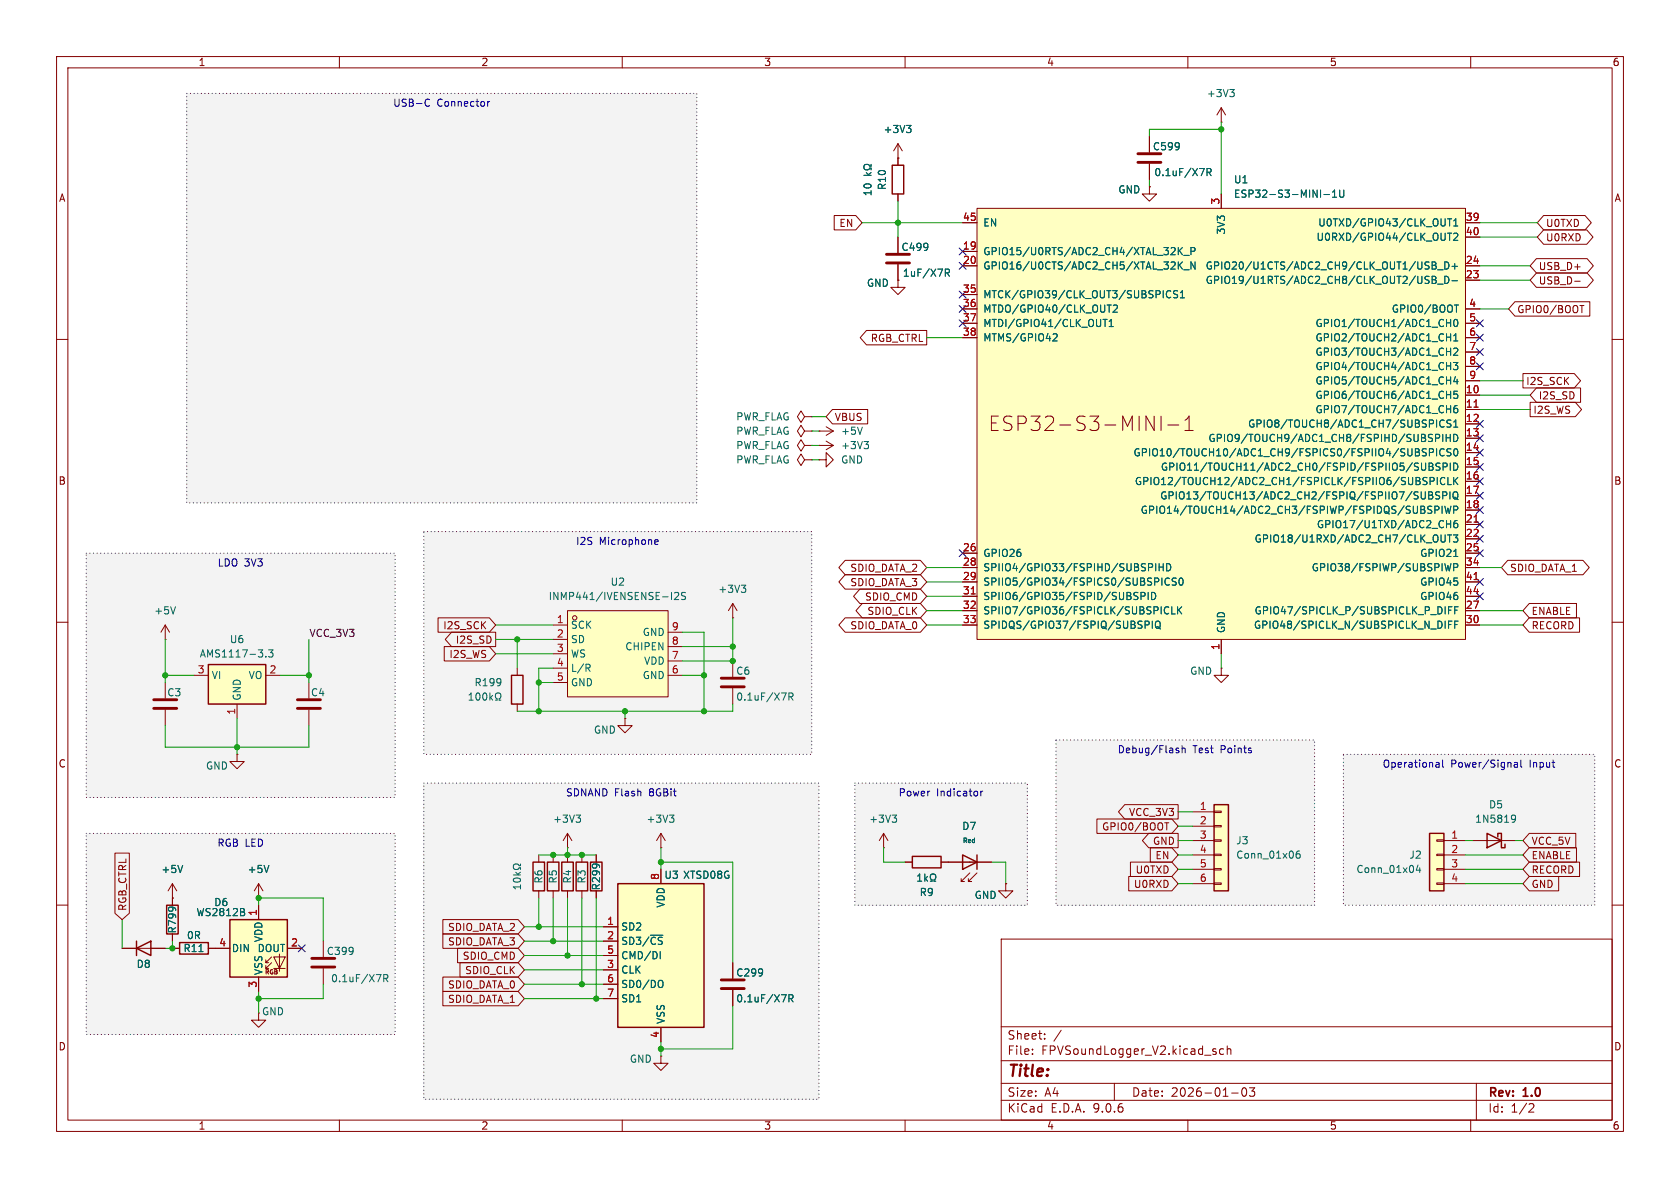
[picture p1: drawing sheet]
<svg xmlns="http://www.w3.org/2000/svg" width="297mm" height="210mm" viewBox="0 0 297 210" stroke-linecap="round" stroke-linejoin="round" font-family="sans-serif">
<g fill="none" stroke="#840000" stroke-width=".18">
<path d="M10 10h277v190h-277zM12 12h273v186h-273zM60 10v2M110 10v2M160 10v2M210 10v2M260 10v2M10 60h2M285 60h2M10 110h2M285 110h2M10 160h2"/>
<path d="M177 166h108v32h-108zM285 160h2M60 198v2M110 198v2M160 198v2M177 194.5h108M177 191.5h108M177 187.5h108M177 181.5h108M182.5 186.3v.1M182.5 185.5v.1M184.7 183.6v.1"/>
<path d="M184.7 182.8v.1M187.6 182.1l-1.3 2M197 191.5v3M210 198v2M214.8 185.9l.2 .2-.2 .3M214.8 185.4l.2 .1M216.3 185.5l-.4-.1-.3 .3v.4l.1 .2h.6M217 185.5l.2-.1 .3 .1 .1 .9M217 184.9v1.5M217.7 193.2h1.2M219.7 192.4l.2-.1a.81 .81 0 0 1 .6 .6 .81 .81 0 0 1-.3 .8l-.2 .1a.81 .81 0 0 1-.3-1.4zM220.9 192.3h.9l-.5 .6 .4 .1v.7l-.2 .1h-.4l-.2-.1"/>
<path d="M260 198v2M261 191.5v6.5M270.5 195.1l.5 .1 .2 .3-1 1.1h1"/>
</g>
<g fill="#f3f3f3">
<path d="M15.2 147.3h54.6v35.6h-54.6z"/>
<path d="M74.9 138.4h69.9v55.9h-69.9z"/>
<path d="M186.7 130.8h45.7v29.2h-45.7z"/>
<path d="M151.1 138.4h30.5v21.6h-30.5z"/>
<path d="M237.5 133.4h44.4v26.6h-44.4z"/>
<path d="M15.2 97.8h54.6v43.2h-54.6z"/>
<path d="M74.9 94h68.6v39.4h-68.6z"/>
<path d="M33 16.5h90.2v72.4h-90.2z"/>
</g>
<path d="M96.8 152.4h2v5.1h-2z" fill="none" stroke="#840000" stroke-width=".25"/>
<path d="M97.8 151.1v1.3M97.8 157.5v1.3" fill="none" stroke="#840000" stroke-width=".18"/>
<path d="M109.2 156.2h15.3v25.4h-15.3z" fill="#ffffc2"/>
<path d="M99.3 152.4h2v5.1h-2zM101.9 152.4h2v5.1h-2zM109.2 156.2h15.3v25.4h-15.3z" fill="none" stroke="#840000" stroke-width=".25"/>
<g fill="none" stroke="#840000" stroke-width=".18">
<path d="M215.9 19.1l-.8 1.2M215.9 19.1l.8 1.2M215.9 19.1v2.5M203.2 24.1v2.8M203.2 29v2.8M215.9 21.6h.1M142.2 76.2l-.6-1-.6 1 .6 1 .6-1h1.3M142.2 73.7l-.6-1.1-.6 1.1 .6 1 .6-1h1.3M143.5 76.2h.1M143.5 73.7h.1M144.8 78.7h.1M144.8 78.7h2.5"/>
<path d="M146 78l1.3 .7M147.3 78.7l-1.3 .8M110.5 127v1.3h1.3l-1.3 1.2-1.3-1.2h1.3M110.5 127h.1M100.3 151.1v1.3M100.3 157.5v1.3M102.9 151.1v1.3M102.9 157.5v1.3M116.8 149.9h.1M116.8 147.3v2.6M116.8 153.7v2.5M116.8 147.3l-.7 1.3"/>
<path d="M116.8 147.3l.8 1.3M45.7 179.1v1.2h1.3l-1.3 1.3-1.3-1.3h1.3M106.7 163.8h2.5M106.7 166.4h2.5M106.7 168.9h2.5M106.7 171.5h2.5M106.7 174h2.5M106.7 176.5h2.5M129.5 170.2v2.8M129.5 175v2.8M116.8 186.7v1.3h1.3l-1.3 1.2-1.2-1.2h1.2M116.8 186.7h.1"/>
<path d="M116.8 181.6v2.6"/>
</g>
<path d="M217.4 15.8h.8l-.4 .5M218 16.3l.2 .2v.3l-.2 .3M213.4 30.5l.6-.1 .1-.2v-.3l-.7-.1v1.3M213.7 30.5l.4 .6M152.8 78h.7l-.4 .5M153.3 78.5l.2 .3v.3l-.2 .2M118.4 144.1h.7l-.4 .5M118.9 144.6l.2 .2v.3l-.2 .3M116.7 173.3a.43 .43 0 0 1 .5 .4v.4a.43 .43 0 0 1-.5 .5M116.7 168.2v1.3M139.5 176.5l.6-.1 .1-.1-.1-.3-.6-.2v1.3M139.8 176.5l.4 .6" fill="none" stroke="#006464" stroke-width=".18"/>
<path d="M201.2 27.2h4M201.2 28.7h4M127.5 173.2h4.1M127.5 174.8h4.1" fill="none" stroke="#840000" stroke-width=".51"/>
<path d="M40.6 162.6h10.2v10.1h-10.2z" fill="#ffffc2"/>
<g fill="none" stroke="#840000" stroke-width=".18">
<path d="M45.7 158.8h.1M45.7 156.2v2.6M45.7 156.2l-.7 1.3M45.7 156.2l.8 1.3M38.1 167.6h2.5M45.7 160v2.6M45.7 172.7v2.6M47 170.2h.5M47 171.2h.5M48 169.2l-1 1v-.5M48 170.2l-1 1v-.5M48.4 169.2h2l-1 2z"/>
<path d="M48.4 171.2h2M49.4 168.7v3M50.8 167.6h2.5"/>
</g>
<path d="M40.6 162.6h10.2v10.1h-10.2z" fill="none" stroke="#840000" stroke-width=".25"/>
<path d="M47.5 153l-.4 1.2M43.1 161.3l.2 .1-.2 .4M43.1 160.7v.4" fill="none" stroke="#006464" stroke-width=".18"/>
<path d="M36.8 117.5h10.2v7h-10.2z" fill="#ffffc2"/>
<path d="M36.8 117.5h10.2v7h-10.2zM24.1 167.6l2.6-1.2v2.5zM24.1 166.4v2.5M29.5 160h2v5.1h-2zM31.7 166.6h5.1v2.1h-5.1z" fill="none" stroke="#840000" stroke-width=".25"/>
<g fill="none" stroke="#840000" stroke-width=".18">
<path d="M158.7 27.9h.1M158.7 25.4l-.7 1.3M158.7 25.4l.8 1.3M158.7 25.4v2.5M158.7 49.5v1.3h1.3l-1.3 1.3-1.2-1.3h1.2M158.7 49.5h.1M142.2 81.3l-.6-1-.6 1 .6 1 .6-1h1.3M143.5 81.3h.1M29.2 113h.1M29.2 110.5l-.8 1.3M29.2 110.5l.8 1.3M29.2 110.5v2.5"/>
<path d="M34.3 119.4h2.5M47 119.4h2.5M29.2 120.7v2.7M29.2 125.5v2.8M41.9 133.4v1.2h1.3l-1.3 1.3-1.3-1.3h1.3M41.9 133.4h.1M41.9 124.5v2.5M30.5 158.8v1.2M21.6 167.6h7.6M30.5 167.6h1.2M30.5 165.1v1.3M36.8 167.6h1.3"/>
<path d="M57.1 166.4v2.8M57.1 171.2v2.8"/>
</g>
<path d="M160.3 22.2h.7l-.4 .5M160.8 22.7l.2 .2v.3l-.2 .2M31 107.3l-.4 1.2M47 116v.1M47.5 114.9h.8l-.5 .5 .4 .1v.5l-.2 .1-.5-.1M35.2 168.2h.7M67.8 172.9h.6l.2-.2-.1-.3-.7-.1v1.3M68.1 172.9l.5 .7" fill="none" stroke="#006464" stroke-width=".18"/>
<path d="M27.2 123.7h4M27.2 125.2h4M55.1 169.4h4.1M55.1 170.9h4.1" fill="none" stroke="#840000" stroke-width=".51"/>
<path d="M100.3 108h17.8v15.2h-17.8z" fill="#ffffc2"/>
<g fill="none" stroke="#840000" stroke-width=".18">
<path d="M158.7 27.9v1.3M158.7 34.3v1.3M158.7 41.9v2.8M158.7 46.7v2.8M144.8 76.2h.1M144.8 76.2h2.5M146 75.4l1.3 .8M147.3 76.2l-1.3 .8M144.8 81.3h1.2v-1.3l1.3 1.3-1.3 1.3v-1.3M144.8 81.3h.1M91.4 118.1v1.3M97.8 110.5h2.5"/>
<path d="M97.8 113h2.5M97.8 115.6h2.5M97.8 118.1h2.5M100.3 108h17.8v15.2h-17.8zM118.1 111.8h2.5M118.1 114.3h2.5M118.1 116.8h2.5M118.1 119.4h2.5M54.6 120.7v2.7M54.6 125.5v2.8M91.4 124.5v1.2M97.8 120.7h2.5"/>
<path d="M30.5 158.8h.1M30.5 156.2l-.8 1.3M30.5 156.2l.7 1.3M30.5 156.2v2.6M95.2 151.1v1.3M95.2 157.5v1.3M100.3 149.9h.1M100.3 147.3l-.7 1.3M100.3 147.3l.8 1.3M100.3 147.3v2.6M156.2 149.9h.1M156.2 147.3l-.8 1.3"/>
<path d="M156.2 147.3l.8 1.3M156.2 147.3v2.6M160 152.4h1.3M166.4 152.4h1.2"/>
<circle cx="101.6" cy="109.2" r=".38"/>
</g>
<g fill="none" stroke="#006464" stroke-width=".18">
<path d="M152.7 31h1.3M153.1 30.5l.5 .5M154 30.5l-.5 .4M154 29.1v.3h-.2a.54 .54 0 0 0-.8-.3 .54 .54 0 0 0-.2 .7 .58 .58 0 0 0 1-.1h.2v.3M167.1 48.2h.6l.1-.2v-.3l-.7-.1v1.2M167.4 48.2l.4 .6M152.5 75.5l-.5 1.3M103.9 118.1l.4 .6M104.1 117.4l.2 .3v.3l-.2 .1M118.7 104.7v1.3M119.3 104.8l.4-.1 .3 .4-.8 .9h.8M121.2 104.8l-.5-.1-.2 .1v.4l.6 .2 .1 .3-.2 .3-.5-.1"/>
<path d="M82.9 123.8h.7M82.9 122.9l.4-.4v1.3M84.3 122.6l.1-.1a.68 .68 0 0 1 .5 .6 .68 .68 0 0 1-.5 .7l-.1-.2-.2-.3zM85.5 122.6l.1-.1a.68 .68 0 0 1 .5 .6 .68 .68 0 0 1-.5 .7l-.1-.2-.2-.3zM86.6 122.5v1.3M86.7 123.3l.4 .5M87.1 122.9l-.5 .5M87.6 123.8h.3v-.3a.54 .54 0 0 1-.3-.7 .54 .54 0 0 1 .8-.2 .58 .58 0 0 1-.2 .9v.3h.3M32.3 153l-.4 1.2M90.7 154.7h1.3M90.9 155.3a.69 .69 0 0 1 1.1 .3 .72 .72 0 0 1-1.3-.1zM91.2 154.2l.5 .5"/>
<path d="M92 152.7v.3h-.2a.54 .54 0 0 0-.8-.2 .54 .54 0 0 0-.2 .7 .58 .58 0 0 0 1-.1h.2v.3M92 156.4v.7M92 156.8h-1.3l.4 .3M92 154.2l-.5 .3M101.8 144.1h.8l-.4 .5M102.4 144.6l.2 .2v.3l-.2 .3M157.7 144.1h.8l-.4 .5M158.3 144.6l.2 .2v.3l-.2 .3M162.2 155.8h.8M162.2 154.9l.4-.4v1.3M163.5 154.5v1.3M163.6 155.3l.4 .5"/>
<path d="M164 154.9l-.5 .5M164.5 155.8h.3v-.3a.54 .54 0 0 1-.3-.7 .54 .54 0 0 1 .8-.2 .58 .58 0 0 1-.2 .9v.3h.3"/>
</g>
<path d="M156.7 45h4.1M156.7 46.5h4.1M52.6 123.7h4M52.6 125.2h4" fill="none" stroke="#840000" stroke-width=".51"/>
<path d="M157.7 29.2h2.1v5.1h-2.1zM90.4 119.4h2.1v5.1h-2.1zM94.2 152.4h2.1v5.1h-2.1zM161.3 151.4h5.1v2h-5.1z" fill="none" stroke="#840000" stroke-width=".25"/>
<path d="M172.7 36.8h86.4v76.2h-86.4z" fill="#ffffc2"/>
<g fill="none" stroke="#840000" stroke-width=".18">
<path d="M170.2 39.4h2.5M172.7 36.8h86.4v76.2h-86.4zM215.9 34.3v2.5M259.1 39.4h2.5M170.2 44.5h2.5M170.2 47h2.5M170.2 52.1h2.5M170.2 54.6h2.5M170.2 57.2h2.5M170.2 59.7h2.5M259.1 47h2.5M259.1 54.6h2.5"/>
<path d="M259.1 57.2h2.5M259.1 59.7h2.5M259.1 41.9h2.5M259.1 49.5h2.5M142.2 78.7l-.6-1-.6 1 .6 1.1 .6-1.1h1.3M143.5 78.7h.1M202.6 73.6l1.4 2.5v-2.5M205.3 73.6v2.5M206.5 75.1h1.9M209.5 76.1h1.4M209.5 74.3l.7-.7v2.5M259.1 62.2h2.5"/>
<path d="M259.1 64.8h2.5M259.1 67.3h2.5M259.1 69.9h2.5M259.1 72.4h2.5M259.1 74.9h2.5M259.1 77.5h2.5M170.2 97.8h2.5M259.1 97.8h2.5M259.1 80h2.5M259.1 82.6h2.5M259.1 85.1h2.5M259.1 87.6h2.5"/>
<path d="M259.1 90.2h2.5M259.1 92.7h2.5M259.1 95.3h2.5M170.2 100.3h2.5M170.2 102.9h2.5M170.2 105.4h2.5M170.2 108h2.5M170.2 110.5h2.5M215.9 118.1v1.3h1.3l-1.3 1.3-1.3-1.3h1.3M215.9 118.1h.1M215.9 113v2.6M259.1 100.3h2.5"/>
<path d="M259.1 102.9h2.5M259.1 105.4h2.5M259.1 108h2.5M259.1 110.5h2.5"/>
</g>
<g fill="none" stroke="#006464" stroke-width=".18">
<path d="M234.1 34.4h.9M235.6 34.9h.7M235.6 34l.3-.4v1.3M236.8 33.6v1l.3 .3 .3-.1 .2-.2v-1M255.9 38.7h.7M256.3 38.7v1.2M257 39.9h.7M257 39l.4-.3v1.2M186.4 59l.4 .1 .1 .3-.8 .9h.8M195 56.5h.7M195.4 56.5v1.2M195.7 53.9h.8"/>
<path d="M196.1 53.9v1.3M196.1 57.7h.7M196.1 56.8l.4-.3v1.2M196.8 54l.5-.1 .2 .4-.7 .9h.7M207 51.5a.6 .6 0 0 0-.9 .4 .6 .6 0 0 0 .6 .7l.3-.1M208.2 51.4h-.5l-.2 .1v.4l.6 .2 .1 .3-.3 .2h-.4M208.3 43.8v1.2M208.3 46.3v1.3M208.5 44.3l.5 .7M208.5 46.8l.5 .8M208.7 52.6h.7M208.7 51.7l.3-.3v1.2"/>
<path d="M209 43.8l-.7 .7M209 46.3l-.7 .7M209.3 45.2h.9M209.3 47.7h.9M210.5 44.4h.6l.2-.2-.1-.3-.7-.1v1.2M211.3 46.3v1.3l-.8-1.3v1.3M252.5 48.8l.1 .1M252.6 49.6v.4M253.2 48.8h.4l.3 .3-.3 .3 .3 .2v.3l-.2 .2h-.5zM253.2 46.3h.4l.3 .2-.3 .4 .3 .1v.3l-.2 .3h-.5zM253.2 46.9h.4M253.2 49.4h.4"/>
<path d="M254.2 47.7h.9M254.2 50.2h.9M255.4 46.3a.64 .64 0 0 1 .8 .6 .64 .64 0 0 1-.8 .7zM255.4 48.8a.64 .64 0 0 1 .8 .7 .64 .64 0 0 1-.8 .6zM255.7 57.1h.8M255.7 59v1.3M255.7 59.6h.8M255.9 41.2h.7M256.3 41.2v1.3M256.5 56.5v1.2M256.5 59v1.3M256.7 47.1h1"/>
<path d="M256.7 49.6h1M257 59.4l.4-.4v1.3M257 41.3l.5-.1 .2 .4-.8 .9h.8M257.1 53.9h.7M257.1 56.6l.2-.1a.68 .68 0 0 1 .4 .6 .68 .68 0 0 1-.4 .6l-.2-.1-.1-.4zM257.2 46.6v1M257.5 53.9v1.3M252.2 79.4l-.5-.1-.2 .1v.4l.5 .2 .2 .3-.3 .3-.5-.1M252.7 80l.6-.1 .1-.2v-.3l-.7-.1v1.3M253.8 77.4h.6l.1-.2v-.3l-.7-.1v1.2M254 79.3v1.3M255.1 76.8v1.2"/>
<path d="M255.3 74.4a.6 .6 0 0 0-.8 .4 .6 .6 0 0 0 .6 .7l.2-.1M255.3 79.4a.6 .6 0 0 0-.8 .5 .6 .6 0 0 0 .6 .7l.2-.1M255.7 76.8v1.2M255.7 77.4h.7M255.7 62.1h.8M255.7 64.7h.8M255.7 67.2h.8M255.7 69.8h.8M255.7 72.3h.8M256.4 76.8v1.2M256.5 61.5v1.3M256.5 64.1v1.2"/>
<path d="M256.5 66.6v1.3M256.5 69.2v1.2M256.5 71.7v1.3M256.5 74.3l-.5-.1-.2 .2v.3l.6 .3 .1 .3-.2 .2-.5-.1M256.5 79.4l-.5-.1-.2 .1v.4l.6 .2 .1 .3-.2 .3-.5-.1M256.9 64.1h.8l-.4 .5 .4 .1v.5l-.2 .1-.6-.1M257 76.8a.64 .64 0 0 1 .7 .6 .64 .64 0 0 1-.7 .6zM257 60.3h.7M257 74.6l.4-.4v1.3M257 61.7l.5-.2 .2 .4-.8 .9h.8M257 75.5h.7M257.1 79.4l.2-.1a.68 .68 0 0 1 .4 .7 .68 .68 0 0 1-.4 .6l-.2-.1-.1-.4z"/>
<path d="M257.3 66.6l-.3 .9h.8M257.6 71.7l-.4 .1a.86 .86 0 0 0 0 1.2l.5-.2v-.4l-.2-.2h-.4l-.1 .2M257.6 67v.9M257.7 69.2h-.6l-.1 .6 .2-.2 .4 .1 .1 .2v.4l-.2 .1-.5-.1M203 99.6h.5l.3 .3-.1 .3-.7 .1M204.3 99.6v1.3M204.9 99.6v1.3M205.6 99.6v1.3M206.3 99.6a.64 .64 0 0 1 .7 .7 .64 .64 0 0 1-.7 .6zM251.6 84.8l.7 .5-.3 .4-.4-.1M252 86.9v1.1l-.3 .2M252 81.9v1l-.1 .2h-.3"/>
<path d="M252.3 84.5l-.5-.1-.2 .2M252.6 86.9h.4l.2 .3-.2 .3 .2 .2 .1 .3-.2 .2h-.5zM252.6 87.5h.4M252.6 81.9h.5l.2 .2-.2 .4 .2 .1 .1 .3-.3 .2h-.5zM252.6 82.5h.5M252.8 85.1l.6-.1 .1-.2v-.3l-.7-.1v1.3M253.1 89.5h-.5l-.1 .1v.4l.5 .2 .1 .3-.2 .2h-.5M253.7 90.1h.6l.1-.2-.1-.3-.6-.1v1.2M254.1 84.4v1.3M254.5 87l-.5-.1-.1 .2v.3l.5 .3 .1 .3-.2 .2-.5-.1M254.6 81.9h-.5l-.2 .1v.3l.6 .3 .1 .3-.3 .2h-.4M254.8 94.6v1l.2 .2h.4l.1-.2v-1"/>
<path d="M254.9 89.5v1.2M255.1 87.6l.6-.1 .1-.1-.1-.3-.6-.2v1.3M255.1 82.5h.6l.1-.2v-.3l-.7-.1v1.2M255.4 84.5a.6 .6 0 0 0-.8 .4 .6 .6 0 0 0 .6 .8l.2-.2M255.4 89.5l.3 1.2 .3-.9 .2 .9 .3-1.2M255.7 92v1.3M255.7 92.6h.8M255.9 94.6h.7M256 84.4v1.3h.6M256.3 94.6v1.2M256.3 86.9v1.3M256.4 81.9v1.2"/>
<path d="M256.5 92v1.3M256.5 99.6l-.3 1.3-.2-.9-.3 .9M256.9 94.6h.8l-.4 .4 .4 .2v.5l-.2 .1-.6-.1M257 81.9a.64 .64 0 0 1 .7 .6 .64 .64 0 0 1-.7 .6zM257 90.1h.6l.1-.2v-.3l-.7-.1v1.2M257 84.4v1.3M257 98.4h.7M257.1 87l.1-.1a.43 .43 0 0 1 .5 .5v.4a.42 .42 0 0 1-.4 .4 .42 .42 0 0 1-.4-.4v-.4zM257.1 87.9l.7 .4M257.2 84.9l.5 .8M257.6 92l-.4 .1a.86 .86 0 0 0 0 1.2l.5-.1v-.5l-.2-.2-.4 .1-.1 .1M257.7 84.4l-.7 .7"/>
<path d="M200.7 105.3l.4 .1 .1 .3-.3 .3h-.3M200.7 104.7l.5 .1M201.7 105.4l.6-.1 .1-.2v-.3l-.7-.1v1.3M202.4 110.5l.6-.1 .2-.2-.1-.3-.7-.1v1.3M203 104.7v1.3M203.6 104.7a.64 .64 0 0 1 .7 .7 .64 .64 0 0 1-.7 .6zM203.7 109.8v1.3M204.3 110l.3-.2a.43 .43 0 0 1 .5 .4v.4a.42 .42 0 0 1-.4 .5 .42 .42 0 0 1-.4-.5zM204.5 110.8l.7 .4M204.9 100.2h.7M205.3 107.3v1.2M205.4 102.2v1.2"/>
<path d="M206.6 107.4a.6 .6 0 0 0-.8 .4 .6 .6 0 0 0 .6 .7l.2-.1M206.7 102.3a.6 .6 0 0 0-.8 .4 .6 .6 0 0 0 .6 .7l.2-.1M207.2 107.3v1.2h.6M207.9 102.2h-.4l-.2 .1v.4l.5 .2 .1 .3-.2 .2h-.5M208.2 107.3v1.2M208.4 107.8l.5 .7M208.5 102.3l.2-.1a.68 .68 0 0 1 .5 .6 .68 .68 0 0 1-.5 .6l-.2-.1-.1-.3zM208.9 107.3l-.7 .7M255.5 107.3v1.2M255.5 109.8v1.3M256.1 107.9h.4M256.1 110.4h.4"/>
<path d="M256.7 107.3h-.6v1.2M256.7 109.8h-.6v1.3M257 100.3l.6-.1 .1-.1v-.3l-.7-.2v1.3M257.2 107.9h.4M257.2 110.4h.4M257.8 107.3h-.6v1.2M257.8 109.8h-.6v1.3"/>
</g>
<path d="M260.6 72h.7M260.6 92.3h.7M171.7 105h.7M260.6 102.5h.7" fill="none" stroke="#a90000" stroke-width=".18"/>
<path d="M214.6 142.2h2.6v15.3h-2.6z" fill="#ffffc2"/>
<path d="M214.6 142.2h2.6v15.3h-2.6z" fill="none" stroke="#840000" stroke-width=".25"/>
<path d="M210.8 143.5h3.8M210.8 146.1h3.8M210.8 148.6h3.8M210.8 151.1h3.8M210.8 153.7h3.8M210.8 156.2h3.8M214.6 143.4h1.3v.2h-1.3zM214.6 145.9h1.3v.3h-1.3zM214.6 148.5h1.3v.2h-1.3zM214.6 151h1.3v.3h-1.3zM214.6 153.5h1.3v.3h-1.3zM214.6 156.1h1.3v.2h-1.3z" fill="none" stroke="#840000" stroke-width=".18"/>
<path d="M229.7 150.4l-.3 .1a.86 .86 0 0 0 0 1.2l.4-.1 .1-.4-.3-.3h-.2l-.3 .3" fill="none" stroke="#006464" stroke-width=".18"/>
<path d="M252.7 147.3h2.6v10.2h-2.6z" fill="#ffffc2"/>
<path d="M104.4 152.4h2v5.1h-2zM170.2 151.1l2.5 1.3-2.5 1.3zM172.7 151.1v2.6M252.7 147.3h2.6v10.2h-2.6zM262.9 147.3l2.5 1.3-2.5 1.3zM264.8 148v-.7h.6v2.6h.7v-.7" fill="none" stroke="#840000" stroke-width=".25"/>
<g fill="none" stroke="#840000" stroke-width=".18">
<path d="M147.5 38.1h3.8l1.1 1.3-1.1 1.2h-3.8zM158.7 27.9h.1M158.7 27.9v1.3M158.7 34.3v1.3M170.2 39.4h2.5M203.2 33v1.3h1.3l-1.3 1.3-1.3-1.3h1.3M203.2 33h.1M203.2 24.1v2.8M203.2 29v2.8M215.9 34.3v2.5M259.1 39.4h2.5M272.9 38.1h7.3l1.1 1.3-1.1 1.2h-7.3l-1.1-1.2z"/>
<path d="M153.2 58.4h10.6v2.6h-10.6l-1.1-1.3zM158.7 49.5h.1M158.7 41.9v2.8M158.7 46.7v2.8M170.2 44.5h2.5M170.2 47h2.5M170.2 52.1h2.5M170.2 54.6h2.5M170.2 57.2h2.5M170.2 59.7h2.5M259.1 47h2.5M259.1 54.6h2.5"/>
<path d="M259.1 57.2h2.5M259.1 59.7h2.5M259.1 41.9h2.5M259.1 49.5h2.5M267.8 53.3h13.3v2.6h-13.3l-1.1-1.3zM271.6 45.7h9l1.1 1.3-1.1 1.3h-9l-1.1-1.3zM271.6 48.3h9l1.1 1.2-1.1 1.3h-9l-1.1-1.3zM272.9 40.6h7.6l1.1 1.3-1.1 1.3h-7.6l-1.1-1.3zM278.4 49.7h1M279.3 54h.7M279.7 54v1.3M147.2 72.4h6.2v2.5h-6.2l-1.2-1.2z"/>
<path d="M259.1 62.2h2.5M259.1 64.8h2.5M259.1 67.3h2.5M259.1 69.9h2.5M259.1 72.4h2.5M259.1 74.9h2.5M259.1 77.5h2.5M269.2 66h9.1l1.1 1.3-1.1 1.3h-9.1zM270.5 71.1h8l1.1 1.3-1.1 1.3h-8zM271.6 68.6h7.8v2.5h-7.8l-1.1-1.2zM149.4 99.1h13.3l1.1 1.2-1.1 1.3h-13.3l-1.1-1.3zM170.2 97.8h2.5"/>
<path d="M259.1 97.8h2.5M259.1 80h2.5M259.1 82.6h2.5M259.1 85.1h2.5M259.1 87.6h2.5M259.1 90.2h2.5M259.1 92.7h2.5M259.1 95.3h2.5M266.5 99.1h13.3l1.2 1.2-1.2 1.3h-13.3l-1.1-1.3zM77.4 109.2h9.1l1.1 1.3-1.1 1.3h-9.1zM78.5 114.3h8l1.1 1.3-1.1 1.2h-8zM79.8 111.8h7.8v2.5h-7.8l-1.1-1.3z"/>
<path d="M129.5 109.2h.1M129.5 106.7v2.5M129.5 116.8v2.8M129.5 106.7l-.7 1.3M129.5 106.7l.8 1.3M149.4 109.2h13.3l1.1 1.3-1.1 1.3h-13.3l-1.1-1.3zM149.4 101.6h13.3l1.1 1.3-1.1 1.2h-13.3l-1.1-1.2zM152 104.1h10.7l1.1 1.3-1.1 1.3h-10.7l-1.1-1.3zM152.4 106.7h10.3l1.1 1.3-1.1 1.2h-10.3l-1.1-1.2zM170.2 100.3h2.5M170.2 102.9h2.5M170.2 105.4h2.5"/>
<path d="M170.2 108h2.5M170.2 110.5h2.5M215.9 113v2.6M259.1 100.3h2.5M259.1 102.9h2.5M259.1 105.4h2.5M259.1 108h2.5M259.1 110.5h2.5M270.4 109.2h8.8v2.6h-8.8l-1.2-1.3zM270.4 106.7h8.3v2.5h-8.3l-1.2-1.2zM129.5 121.7v2.8M20.3 150.8h2.6v10.6l-1.3 1.2-1.3-1.2z"/>
<path d="M30.5 158.8h.1M30.5 158.8v1.2M45.7 158.8h.1M105.4 151.1v1.3M105.4 157.5v1.3M116.8 153.7v2.5M160 152.4h1.3M166.4 152.4h8.9M171.4 154.3l-1.5 1.5h.5h-.5v-.5M172.7 154.3l-1.5 1.5h.5h-.5v-.5M177.8 156.2v1.3h1.3l-1.3 1.3-1.3-1.3h1.3M177.8 156.2h.1"/>
<path d="M193.9 144.8h13.3l1.1 1.3-1.1 1.2h-13.3zM198.8 142.2h9.5v2.6h-9.5l-1.1-1.3zM199.5 154.9h7.7l1.1 1.3-1.1 1.3h-7.7zM199.8 152.4h7.4l1.1 1.3-1.1 1.2h-7.4zM203.1 147.3h5.2v2.6h-5.2l-1.1-1.3zM203.4 149.9h3.8l1.1 1.2-1.1 1.3h-3.8zM205.9 145.5h.7M206.3 145.5v1.2M254 148.5h1.3v.2h-1.3zM254 151h1.3v.3h-1.3zM254 153.5h1.3v.3h-1.3zM254 156.1h1.3v.2h-1.3z"/>
<path d="M255.3 148.6h3.8M255.3 151.1h3.8M255.3 153.7h3.8M255.3 156.2h3.8M260.3 148.6h7.7M270.4 149.9h8.3v2.5h-8.3l-1.2-1.3zM270.4 152.4h8.8v2.5h-8.8l-1.2-1.2zM270.4 154.9h5.2v2.6h-5.2l-1.2-1.3zM270.4 147.3h8.2v2.6h-8.2l-1.2-1.3zM21.6 167.6h2.5M26.7 167.6h2.5M30.5 167.6h1.2"/>
<path d="M30.5 165.1v1.3M36.8 167.6h3.8M45.7 160v2.6M45.7 172.7v2.6M50.8 167.6h2.5M78.3 175.3h13.3l1.1 1.2-1.1 1.3h-13.3zM78.3 162.6h13.3l1.1 1.2-1.1 1.3h-13.3zM78.3 165.1h13.3l1.1 1.3-1.1 1.2h-13.3zM78.3 172.7h13.3l1.1 1.3-1.1 1.3h-13.3zM80.9 167.6h10.7l1.1 1.3-1.1 1.3h-10.7zM81.3 170.2h10.3l1.1 1.3-1.1 1.2h-10.3zM106.7 163.8h2.5"/>
<path d="M106.7 166.4h2.5M106.7 168.9h2.5M106.7 171.5h2.5M106.7 174h2.5M106.7 176.5h2.5M129.5 170.2v2.8M129.5 175v2.8M116.8 181.6v2.6"/>
</g>
<g fill="none" stroke="#006464" stroke-width=".18">
<path d="M152.7 31h1.3M153.1 30.5l.5 .5M154 30.5l-.5 .4M154 29.1v.3h-.2a.54 .54 0 0 0-.8-.3 .54 .54 0 0 0-.2 .7 .58 .58 0 0 0 1-.1h.2v.3M160.3 22.2h.7l-.4 .5M160.8 22.7l.2 .2v.3l-.2 .2M213.4 30.5l.6-.1 .1-.2v-.3l-.7-.1v1.3M213.7 30.5l.4 .6M234.1 34.4h.9M235.6 34.9h.7M235.6 34l.3-.4v1.3M236.8 33.6v1l.3 .3 .3-.1 .2-.2v-1"/>
<path d="M255.9 38.7h.7M256.3 38.7v1.2M257 39.9h.7M257 39l.4-.3v1.2M167.1 48.2h.6l.1-.2v-.3l-.7-.1v1.2M167.4 48.2l.4 .6M186.4 59l.4 .1 .1 .3-.8 .9h.8M195 56.5h.7M195.4 56.5v1.2M195.7 53.9h.8M196.1 53.9v1.3M196.1 57.7h.7"/>
<path d="M196.1 56.8l.4-.3v1.2M196.8 54l.5-.1 .2 .4-.7 .9h.7M207 51.5a.6 .6 0 0 0-.9 .4 .6 .6 0 0 0 .6 .7l.3-.1M208.2 51.4h-.5l-.2 .1v.4l.6 .2 .1 .3-.3 .2h-.4M208.3 43.8v1.2M208.3 46.3v1.3M208.5 44.3l.5 .7M208.5 46.8l.5 .8M208.7 52.6h.7M208.7 51.7l.3-.3v1.2M209 43.8l-.7 .7M209 46.3l-.7 .7"/>
<path d="M209.3 45.2h.9M209.3 47.7h.9M210.5 44.4h.6l.2-.2-.1-.3-.7-.1v1.2M211.3 46.3v1.3l-.8-1.3v1.3M252.5 48.8l.1 .1M252.6 49.6v.4M253.2 46.3h.4l.3 .2-.3 .4 .3 .1v.3l-.2 .3h-.5zM253.2 48.8h.4l.3 .3-.3 .3 .3 .2v.3l-.2 .2h-.5zM253.2 46.9h.4M253.2 49.4h.4M254.2 47.7h.9M254.2 50.2h.9"/>
<path d="M255.4 46.3a.64 .64 0 0 1 .8 .6 .64 .64 0 0 1-.8 .7zM255.4 48.8a.64 .64 0 0 1 .8 .7 .64 .64 0 0 1-.8 .6zM255.7 57.1h.8M255.7 59v1.3M255.7 59.6h.8M255.9 41.2h.7M256.3 41.2v1.3M256.5 56.5v1.2M256.5 59v1.3M256.7 47.1h1M256.7 49.6h1M257 59.4l.4-.4v1.3"/>
<path d="M257 41.3l.5-.1 .2 .4-.8 .9h.8M257.1 53.9h.7M257.1 56.6l.2-.1a.68 .68 0 0 1 .4 .6 .68 .68 0 0 1-.4 .6l-.2-.1-.1-.4zM257.2 46.6v1M257.5 53.9v1.3M252.2 79.4l-.5-.1-.2 .1v.4l.5 .2 .2 .3-.3 .3-.5-.1M252.7 80l.6-.1 .1-.2v-.3l-.7-.1v1.3M253.8 77.4h.6l.1-.2v-.3l-.7-.1v1.2M254 79.3v1.3M255.1 76.8v1.2M255.3 74.4a.6 .6 0 0 0-.8 .4 .6 .6 0 0 0 .6 .7l.2-.1M255.3 79.4a.6 .6 0 0 0-.8 .5 .6 .6 0 0 0 .6 .7l.2-.1"/>
<path d="M255.7 76.8v1.2M255.7 77.4h.7M255.7 62.1h.8M255.7 64.7h.8M255.7 67.2h.8M255.7 69.8h.8M255.7 72.3h.8M256.4 76.8v1.2M256.5 61.5v1.3M256.5 64.1v1.2M256.5 66.6v1.3M256.5 69.2v1.2"/>
<path d="M256.5 71.7v1.3M256.5 74.3l-.5-.1-.2 .2v.3l.6 .3 .1 .3-.2 .2-.5-.1M256.5 79.4l-.5-.1-.2 .1v.4l.6 .2 .1 .3-.2 .3-.5-.1M256.9 64.1h.8l-.4 .5 .4 .1v.5l-.2 .1-.6-.1M257 76.8a.64 .64 0 0 1 .7 .6 .64 .64 0 0 1-.7 .6zM257 60.3h.7M257 74.6l.4-.4v1.3M257 61.7l.5-.2 .2 .4-.8 .9h.8M257 75.5h.7M257.1 79.4l.2-.1a.68 .68 0 0 1 .4 .7 .68 .68 0 0 1-.4 .6l-.2-.1-.1-.4zM257.3 66.6l-.3 .9h.8M257.6 71.7l-.4 .1a.86 .86 0 0 0 0 1.2l.5-.2v-.4l-.2-.2h-.4l-.1 .2"/>
<path d="M257.6 67v.9M257.7 69.2h-.6l-.1 .6 .2-.2 .4 .1 .1 .2v.4l-.2 .1-.5-.1M203 99.6h.5l.3 .3-.1 .3-.7 .1M204.3 99.6v1.3M204.9 99.6v1.3M205.6 99.6v1.3M206.3 99.6a.64 .64 0 0 1 .7 .7 .64 .64 0 0 1-.7 .6zM251.6 84.8l.7 .5-.3 .4-.4-.1M252 86.9v1.1l-.3 .2M252 81.9v1l-.1 .2h-.3M252.3 84.5l-.5-.1-.2 .2M252.6 86.9h.4l.2 .3-.2 .3 .2 .2 .1 .3-.2 .2h-.5z"/>
<path d="M252.6 87.5h.4M252.6 81.9h.5l.2 .2-.2 .4 .2 .1 .1 .3-.3 .2h-.5zM252.6 82.5h.5M252.8 85.1l.6-.1 .1-.2v-.3l-.7-.1v1.3M253.1 89.5h-.5l-.1 .1v.4l.5 .2 .1 .3-.2 .2h-.5M253.7 90.1h.6l.1-.2-.1-.3-.6-.1v1.2M254.1 84.4v1.3M254.5 87l-.5-.1-.1 .2v.3l.5 .3 .1 .3-.2 .2-.5-.1M254.6 81.9h-.5l-.2 .1v.3l.6 .3 .1 .3-.3 .2h-.4M254.8 94.6v1l.2 .2h.4l.1-.2v-1M254.9 89.5v1.2M255.1 87.6l.6-.1 .1-.1-.1-.3-.6-.2v1.3"/>
<path d="M255.1 82.5h.6l.1-.2v-.3l-.7-.1v1.2M255.4 84.5a.6 .6 0 0 0-.8 .4 .6 .6 0 0 0 .6 .8l.2-.2M255.4 89.5l.3 1.2 .3-.9 .2 .9 .3-1.2M255.7 92v1.3M255.7 92.6h.8M255.9 94.6h.7M256 84.4v1.3h.6M256.3 94.6v1.2M256.3 86.9v1.3M256.4 81.9v1.2M256.5 92v1.3M256.5 99.6l-.3 1.3-.2-.9-.3 .9"/>
<path d="M256.9 94.6h.8l-.4 .4 .4 .2v.5l-.2 .1-.6-.1M257 81.9a.64 .64 0 0 1 .7 .6 .64 .64 0 0 1-.7 .6zM257 90.1h.6l.1-.2v-.3l-.7-.1v1.2M257 84.4v1.3M257 98.4h.7M257.1 87l.1-.1a.43 .43 0 0 1 .5 .5v.4a.42 .42 0 0 1-.4 .4 .42 .42 0 0 1-.4-.4v-.4zM257.1 87.9l.7 .4M257.2 84.9l.5 .8M257.6 92l-.4 .1a.86 .86 0 0 0 0 1.2l.5-.1v-.5l-.2-.2-.4 .1-.1 .1M257.7 84.4l-.7 .7M131.1 103.4h.7l-.4 .5M131.6 103.9l.2 .3v.3l-.2 .2"/>
<path d="M200.7 105.3l.4 .1 .1 .3-.3 .3h-.3M200.7 104.7l.5 .1M201.7 105.4l.6-.1 .1-.2v-.3l-.7-.1v1.3M202.4 110.5l.6-.1 .2-.2-.1-.3-.7-.1v1.3M203 104.7v1.3M203.6 104.7a.64 .64 0 0 1 .7 .7 .64 .64 0 0 1-.7 .6zM203.7 109.8v1.3M204.3 110l.3-.2a.43 .43 0 0 1 .5 .4v.4a.42 .42 0 0 1-.4 .5 .42 .42 0 0 1-.4-.5zM204.5 110.8l.7 .4M204.9 100.2h.7M205.3 107.3v1.2M205.4 102.2v1.2"/>
<path d="M206.6 107.4a.6 .6 0 0 0-.8 .4 .6 .6 0 0 0 .6 .7l.2-.1M206.7 102.3a.6 .6 0 0 0-.8 .4 .6 .6 0 0 0 .6 .7l.2-.1M207.2 107.3v1.2h.6M207.9 102.2h-.4l-.2 .1v.4l.5 .2 .1 .3-.2 .2h-.5M208.2 107.3v1.2M208.4 107.8l.5 .7M208.5 102.3l.2-.1a.68 .68 0 0 1 .5 .6 .68 .68 0 0 1-.5 .6l-.2-.1-.1-.3zM208.9 107.3l-.7 .7M255.5 107.3v1.2M255.5 109.8v1.3M256.1 107.9h.4M256.1 110.4h.4"/>
<path d="M256.7 107.3h-.6v1.2M256.7 109.8h-.6v1.3M257 100.3l.6-.1 .1-.1v-.3l-.7-.2v1.3M257.2 107.9h.4M257.2 110.4h.4M257.8 107.3h-.6v1.2M257.8 109.8h-.6v1.3M139.5 123.2l.6-.1 .1-.2-.1-.3-.6-.1v1.3M139.8 123.2l.4 .6M32.3 153l-.4 1.2M47.5 153l-.4 1.2M162.2 155.8h.8"/>
<path d="M162.2 154.9l.4-.4v1.3M163.5 154.5v1.3M163.6 155.3l.4 .5M164 154.9l-.5 .5M164.5 155.8h.3v-.3a.54 .54 0 0 1-.3-.7 .54 .54 0 0 1 .8-.2 .58 .58 0 0 1-.2 .9v.3h.3M250.7 152.9l-.3 .9h.8M251 153.4v.8M267.3 144.1h.4l.2 .1a.84 .84 0 0 1-.3 1.2h-.3M267.9 144.6l-.2 .3-.4-.1M35.2 168.2h.7M43.1 161.3l.2 .1-.2 .4M43.1 160.7v.4"/>
<path d="M116.7 173.3a.43 .43 0 0 1 .5 .4v.4a.43 .43 0 0 1-.5 .5M116.7 168.2v1.3M139.5 176.5l.6-.1 .1-.1-.1-.3-.6-.2v1.3M139.8 176.5l.4 .6"/>
</g>
<path d="M127.5 119.9h4.1M127.5 121.4h4.1" fill="none" stroke="#840000" stroke-width=".51"/>
<g fill="none" stroke="#009600" stroke-width=".18">
<path d="M152.4 39.4h17.8M158.7 35.6v6.3M203.2 31.8v1.2M215.9 21.6v12.7M215.9 22.9h-12.7v1.2M261.6 39.4h10.2M163.8 59.7h6.4M261.6 54.6h5.1M261.6 41.9h10.2M261.6 47h8.9M261.6 49.5h8.9M143.5 73.7h2.5"/>
<path d="M143.5 78.7h1.3M143.5 76.2h1.3M261.6 69.9h8.9M261.6 72.4h8.9M261.6 67.3h7.6M143.5 81.3h1.3M29.2 119.4h5.1M29.2 113v7.7M49.5 119.4h5.1M54.6 113v7.7M87.6 113h10.2M87.6 110.5h10.2"/>
<path d="M87.6 115.6h10.2M91.4 113v5.1M97.8 118.1h-2.6v7.6M120.6 119.4h3.9M120.6 111.8h3.9v13.9M120.6 114.3h8.9M129.5 109.2v7.6h-8.9M163.8 110.5h6.4M163.8 105.4h6.4M163.8 108h6.4M163.8 102.9h6.4M163.8 100.3h6.4"/>
<path d="M215.9 115.6v2.5M261.6 110.5h7.6M261.6 108h7.6M261.6 100.3h3.8M29.2 128.3v3.8h25.4v-3.8M41.9 127v6.4M95.2 120.7h2.6M110.5 125.7v1.3M129.5 124.5v1.2h-38.1M95.2 151.1h10.2M95.2 158.8v5M97.8 158.8v7.6"/>
<path d="M100.3 149.9v1.2M100.3 158.8v10.1M102.9 158.8v15.2M105.4 158.8v17.7M116.8 149.9v3.8M116.8 152.4h12.7v17.8M156.2 149.9v2.5h3.8M175.3 152.4h2.5v3.8M208.3 151.1h2.5M208.3 156.2h2.5M208.3 153.7h2.5M208.3 146.1h2.5"/>
<path d="M208.3 148.6h2.5M208.3 143.5h2.5M259.1 151.1h10.1M259.1 156.2h10.1M259.1 153.7h10.1M259.1 148.6h1.2M268 148.6h1.2M21.6 162.6v5M30.5 166.4v1.2h-1.3M45.7 160v-1.2h11.4v7.6M45.7 175.3v3.8M57.1 174v2.5h-11.4"/>
<path d="M92.7 163.8h14M92.7 176.5h14M92.7 166.4h14M92.7 168.9h14M92.7 174h14M92.7 171.5h14M129.5 177.8v7.6h-12.7M116.8 184.2v2.5"/>
</g>
<g fill="none" stroke="#000084" stroke-width=".18">
<path d="M169.6 43.8l1.2 1.3M169.6 56.5l1.2 1.3M169.6 54l1.2 1.2M169.6 51.5l1.2 1.2M169.6 46.4l1.2 1.2M170.8 43.8l-1.2 1.3M170.8 56.5l-1.2 1.3M170.8 54l-1.2 1.2M170.8 51.5l-1.2 1.2M170.8 46.4l-1.2 1.2M261 56.5l1.2 1.3M261 59.1l1.2 1.2"/>
<path d="M262.2 56.5l-1.2 1.3M262.2 59.1l-1.2 1.2M261 76.9l1.2 1.2M261 61.6l1.2 1.2M261 64.2l1.2 1.2M261 79.4l1.2 1.2M261 74.3l1.2 1.2M262.2 76.9l-1.2 1.2M262.2 61.6l-1.2 1.2M262.2 64.2l-1.2 1.2M262.2 79.4l-1.2 1.2M262.2 74.3l-1.2 1.2"/>
<path d="M169.6 97.2l1.2 1.2M170.8 97.2l-1.2 1.2M261 87l1.2 1.2M261 81.9l1.2 1.3M261 84.5l1.2 1.2M261 89.6l1.2 1.2M261 92.1l1.2 1.2M261 97.2l1.2 1.2M261 94.6l1.2 1.3M262.2 87l-1.2 1.2M262.2 81.9l-1.2 1.3M262.2 84.5l-1.2 1.2"/>
<path d="M262.2 89.6l-1.2 1.2M262.2 92.1l-1.2 1.2M262.2 97.2l-1.2 1.2M262.2 94.6l-1.2 1.3M261 104.8l1.2 1.2M261 102.3l1.2 1.2M262.2 104.8l-1.2 1.2M262.2 102.3l-1.2 1.2M52.7 167l1.2 1.2M53.9 167l-1.2 1.2"/>
</g>
<path d="M33 16.5h90.2v72.4h-90.2zM15.2 97.8h54.6v43.2h-54.6zM74.9 94h68.6v39.4h-68.6zM74.9 138.4h69.9v55.9h-69.9zM151.1 138.4h30.5v21.6h-30.5zM186.7 130.8h45.7v29.2h-45.7zM237.5 133.4h44.4v26.6h-44.4zM15.2 147.3h54.6v35.6h-54.6z" fill="none" stroke="#000" stroke-width=".18" stroke-dasharray="0 .6"/>
<g fill="none" stroke="#0000c2" stroke-width=".18">
<path d="M75.4 17.6l.3-.1 .2 .1M75.9 18.7l-.2 .1-.3-.1M86.2 17.9v.9M86.6 17.9l-.4 .3M115.8 95.8l.6-.1-.1-.2-.4-.1-.1 .2v.6h.5M173.4 139.9v.8M173.7 139.9l-.3 .2M207.9 132.6l.5 .2v.2l-.4 .1M207.9 132.3h.5M209 132.4l.2-.2 .3 .1v.8M209 131.8v1.3M253.9 134.8h.5v.8"/>
<path d="M253.9 135.6h.5M254.4 135.1l-.5 .1M255 134.4v1l.2 .2M267.7 134.8h.5l.1 .8M268.3 135.1h-.5l-.1 .2 .1 .3h.5M268.9 134.4v1l.2 .2"/>
</g>
<path d="M260.6 72h.7M260.6 92.3h.7M171.7 105h.7M260.6 102.5h.7" fill="none" stroke="#a90000" stroke-width=".18"/>
<g fill="#009600" stroke="#009600" stroke-width=".18">
<circle cx="30.5" cy="167.6" r=".46"/>
<circle cx="41.9" cy="132.1" r=".46"/>
<circle cx="29.2" cy="119.4" r=".46"/>
<circle cx="124.5" cy="119.4" r=".46"/>
<circle cx="129.5" cy="116.8" r=".46"/>
<circle cx="124.5" cy="125.7" r=".46"/>
<circle cx="110.5" cy="125.7" r=".46"/>
<circle cx="129.5" cy="114.3" r=".46"/>
<circle cx="102.9" cy="174" r=".46"/>
<circle cx="100.3" cy="168.9" r=".46"/>
<circle cx="105.4" cy="176.5" r=".46"/>
<circle cx="95.2" cy="163.8" r=".46"/>
<circle cx="97.8" cy="166.4" r=".46"/>
<circle cx="116.8" cy="185.4" r=".46"/>
<circle cx="45.7" cy="176.5" r=".46"/>
<circle cx="91.4" cy="113" r=".46"/>
<circle cx="95.2" cy="125.7" r=".46"/>
<circle cx="95.2" cy="120.7" r=".46"/>
<circle cx="45.7" cy="158.8" r=".46"/>
<circle cx="54.6" cy="119.4" r=".46"/>
<circle cx="158.7" cy="39.4" r=".46"/>
<circle cx="215.9" cy="22.9" r=".46"/>
<circle cx="116.8" cy="152.4" r=".46"/>
<circle cx="102.9" cy="151.1" r=".46"/>
<circle cx="97.8" cy="151.1" r=".46"/>
<circle cx="100.3" cy="151.1" r=".46"/>
</g>
<text font-size="3.5" fill="#840000" x="174.7" y="76.4">ESP32-S3-MINI-1</text>
<text font-size="2.8" fill="#840000" x="178" y="190.9">Title:</text>
<g font-size="2.1" fill="#840000">
<text x="178" y="184">Sheet:</text>
<text x="178" y="186.7">File:</text>
<text x="184.1" y="186.7">FPVSoundLogger_V2.kicad_sch</text>
<text x="178" y="196.9">KiCad</text>
<text x="178" y="194.1">Size:</text>
<text x="184.7" y="194.1">A4</text>
<text x="185.7" y="196.9">E.D.A.</text>
<text x="193.3" y="196.9">9.0.6</text>
<text x="200" y="194.1">Date:</text>
<text x="207" y="194.1">2026-01-03</text>
<text x="263" y="194.3">Rev:</text>
<text x="263" y="196.9">Id:</text>
<text x="267.1" y="196.9">1/2</text>
<text x="269.4" y="194.3">1.0</text>
</g>
<g font-size="1.8" fill="#840000">
<text x="35" y="11.9">1</text>
<text x="85" y="11.9">2</text>
<text x="135" y="11.9">3</text>
<text x="185" y="11.9">4</text>
<text x="235" y="11.9">5</text>
<text x="285" y="11.9">6</text>
<text x="10.3" y="35.9">A</text>
<text x="285.3" y="35.9">A</text>
<text x="148.3" y="40.3">EN</text>
<text x="273.2" y="40.3">U0TXD</text>
<text x="271.9" y="47.9">USB_D+</text>
<text x="273.2" y="42.9">U0RXD</text>
<text x="271.9" y="50.5">USB_D-</text>
<text x="268.1" y="55.6">GPIO0/BOOT</text>
<text x="153.8" y="60.6">RGB_CTRL</text>
<text x="269.7" y="68.3">I2S_SCK</text>
<text x="271.9" y="70.8">I2S_SD</text>
<text x="147.5" y="74.6">VBUS</text>
<text x="271" y="73.3">I2S_WS</text>
<text x="10.3" y="85.9">B</text>
<text x="285.3" y="85.9">B</text>
<text x="150.2" y="101.3">SDIO_DATA_2</text>
<text x="266.9" y="101.3">SDIO_DATA_1</text>
<text x="150.2" y="103.8">SDIO_DATA_3</text>
<text x="152.8" y="106.4">SDIO_CMD</text>
<text x="78.3" y="111.4">I2S_SCK</text>
<text x="80.5" y="114">I2S_SD</text>
<text x="150.2" y="111.4">SDIO_DATA_0</text>
<text x="153.2" y="108.9">SDIO_CLK</text>
<text x="270.7" y="111.4">RECORD</text>
<text x="270.7" y="108.9">ENABLE</text>
<text x="79.3" y="116.5">I2S_WS</text>
<text x="10.3" y="135.9">C</text>
<text x="285.3" y="135.9">C</text>
<text x="194.7" y="147">GPIO0/BOOT</text>
<text x="199.5" y="144.5">VCC_3V3</text>
<text x="203.7" y="149.5">GND</text>
<text x="270.7" y="149.5">VCC_5V</text>
<text x="200.7" y="154.6">U0TXD</text>
<text x="204.2" y="152.1">EN</text>
<text x="270.7" y="152.1">ENABLE</text>
<text x="270.7" y="154.6">RECORD</text>
<text x="22.5" y="161.1" transform="rotate(-90 22.5 161.1)">RGB_CTRL</text>
<text x="200.4" y="157.2">U0RXD</text>
<text x="270.7" y="157.2">GND</text>
<text x="79.1" y="164.8">SDIO_DATA_2</text>
<text x="79.1" y="167.3">SDIO_DATA_3</text>
<text x="81.7" y="169.9">SDIO_CMD</text>
<text x="82.1" y="172.4">SDIO_CLK</text>
<text x="79.1" y="177.5">SDIO_DATA_1</text>
<text x="79.1" y="174.9">SDIO_DATA_0</text>
<text x="10.3" y="185.9">D</text>
<text x="285.3" y="185.9">D</text>
<text x="35" y="199.9">1</text>
<text x="85" y="199.9">2</text>
<text x="135" y="199.9">3</text>
<text x="185" y="199.9">4</text>
<text x="235" y="199.9">5</text>
<text x="285" y="199.9">6</text>
</g>
<g font-size="1.8" fill="#006464">
<text x="213.3" y="17.4">+3V3</text>
<text x="156.1" y="23.7">+3V3</text>
<text x="203.7" y="26.8">C599</text>
<text x="154.3" y="34.8" transform="rotate(-90 154.3 34.8)">10</text>
<text x="156.8" y="33.7" transform="rotate(-90 156.8 33.7)">R10</text>
<text x="197.6" y="34.4">GND</text>
<text x="204" y="31.3">0.1uF/X7R</text>
<text x="218.1" y="32.6">U1</text>
<text x="218.1" y="35.2">ESP32-S3-MINI-1U</text>
<text x="173.7" y="40.2">EN</text>
<text x="216.8" y="41.6" transform="rotate(-90 216.8 41.6)">3V3</text>
<text x="232.9" y="40.2">U0TXD/GPIO43/CLK_OUT1</text>
<text x="159.3" y="44.6">C499</text>
<text x="173.7" y="45.3">GPIO15/U0RTS/ADC2_CH4/XTAL_32K_P</text>
<text x="173.7" y="47.9">GPIO16/U0CTS/ADC2_CH5/XTAL_32K_N</text>
<text x="213" y="47.9">GPIO20/U1CTS/ADC2_CH9/CLK_OUT1/USB_D+</text>
<text x="232.6" y="42.8">U0RXD/GPIO44/CLK_OUT2</text>
<text x="153.2" y="50.9">GND</text>
<text x="159.5" y="49.1">1uF/X7R</text>
<text x="173.7" y="52.9">MTCK/GPIO39/CLK_OUT3/SUBSPICS1</text>
<text x="213" y="50.4">GPIO19/U1RTS/ADC2_CH8/CLK_OUT2/USB_D-</text>
<text x="173.7" y="55.5">MTDO/GPIO40/CLK_OUT2</text>
<text x="173.7" y="58">MTDI/GPIO41/CLK_OUT1</text>
<text x="232.5" y="58">GPIO1/TOUCH1/ADC1_CH0</text>
<text x="245.9" y="55.5">GPIO0/BOOT</text>
<text x="173.7" y="60.6">MTMS/GPIO42</text>
<text x="232.5" y="60.6">GPIO2/TOUCH2/ADC1_CH1</text>
<text x="232.5" y="63.1">GPIO3/TOUCH3/ADC1_CH2</text>
<text x="232.5" y="65.6">GPIO4/TOUCH4/ADC1_CH3</text>
<text x="232.5" y="68.2">GPIO5/TOUCH5/ADC1_CH4</text>
<text x="232.5" y="70.7">GPIO6/TOUCH6/ADC1_CH5</text>
<text x="130.1" y="77.1">PWR_FLAG</text>
<text x="130.1" y="74.5">PWR_FLAG</text>
<text x="148.6" y="77.1">+5V</text>
<text x="220.5" y="75.8">GPIO8/TOUCH8/ADC1_CH7/SUBSPICS1</text>
<text x="232.5" y="73.3">GPIO7/TOUCH7/ADC1_CH6</text>
<text x="130.1" y="82.1">PWR_FLAG</text>
<text x="130.1" y="79.6">PWR_FLAG</text>
<text x="148.6" y="82.1">GND</text>
<text x="148.6" y="79.6">+3V3</text>
<text x="200.3" y="80.9">GPIO10/TOUCH10/ADC1_CH9/FSPICS0/FSPIIO4/SUBSPICS0</text>
<text x="205.1" y="83.4">GPIO11/TOUCH11/ADC2_CH0/FSPID/FSPIIO5/SUBSPID</text>
<text x="213.5" y="78.3">GPIO9/TOUCH9/ADC1_CH8/FSPIHD/SUBSPIHD</text>
<text x="200.5" y="86">GPIO12/TOUCH12/ADC2_CH1/FSPICLK/FSPIIO6/SUBSPICLK</text>
<text x="205" y="88.5">GPIO13/TOUCH13/ADC2_CH2/FSPIQ/FSPIIO7/SUBSPIQ</text>
<text x="201.6" y="91">GPIO14/TOUCH14/ADC2_CH3/FSPIWP/FSPIDQS/SUBSPIWP</text>
<text x="232.7" y="93.6">GPIO17/U1TXD/ADC2_CH6</text>
<text x="173.7" y="98.7">GPIO26</text>
<text x="173.7" y="101.2">SPIIO4/GPIO33/FSPIHD/SUBSPIHD</text>
<text x="221.7" y="96.1">GPIO18/U1RXD/ADC2_CH7/CLK_OUT3</text>
<text x="231.8" y="101.2">GPIO38/FSPIWP/SUBSPIWP</text>
<text x="251" y="98.7">GPIO21</text>
<text x="96.9" y="106.3">INMP441/IVENSENSE-I2S</text>
<text x="107.8" y="103.7">U2</text>
<text x="126.9" y="105">+3V3</text>
<text x="173.7" y="103.7">SPIIO5/GPIO34/FSPICS0/SUBSPICS0</text>
<text x="173.7" y="106.3">SPIIO6/GPIO35/FSPID/SUBSPID</text>
<text x="251" y="103.7">GPIO45</text>
<text x="251" y="106.3">GPIO46</text>
<text x="27.2" y="108.8">+5V</text>
<text x="40.5" y="113.9">U6</text>
<text x="100.8" y="111.4">SCK</text>
<text x="100.8" y="113.9">SD</text>
<text x="113.5" y="112.6">GND</text>
<text x="173.7" y="108.8">SPIIO7/GPIO36/FSPICLK/SUBSPICLK</text>
<text x="173.7" y="111.4">SPIDQS/GPIO37/FSPIQ/SUBSPIQ</text>
<text x="216.8" y="112" transform="rotate(-90 216.8 112)">GND</text>
<text x="221.6" y="111.4">GPIO48/SPICLK_N/SUBSPICLK_N_DIFF</text>
<text x="221.7" y="108.8">GPIO47/SPICLK_P/SUBSPICLK_P_DIFF</text>
<text x="35.2" y="116.4">AMS1117-3.3</text>
<text x="100.8" y="116.4">WS</text>
<text x="100.8" y="119">L/R</text>
<text x="110.4" y="115.2">CHIPEN</text>
<text x="113.8" y="117.7">VDD</text>
<text x="130.1" y="119.5">C6</text>
<text x="210.3" y="119.5">GND</text>
<text x="29.5" y="123.3">C3</text>
<text x="37.3" y="120.2">VI</text>
<text x="42.8" y="124" transform="rotate(-90 42.8 124)">GND</text>
<text x="43.9" y="120.2">VO</text>
<text x="54.9" y="123.3">C4</text>
<text x="83.8" y="121.5">R199</text>
<text x="100.8" y="121.5">GND</text>
<text x="113.5" y="120.2">GND</text>
<text x="130.1" y="124.1">0.1uF/X7R</text>
<text x="104.9" y="129.9">GND</text>
<text x="36.3" y="136.2">GND</text>
<text x="263.1" y="143.1">D5</text>
<text x="97.7" y="145.6">+3V3</text>
<text x="114.2" y="145.6">+3V3</text>
<text x="153.6" y="145.6">+3V3</text>
<text x="170" y="146.9">D7</text>
<text x="218.4" y="149.5">J3</text>
<text x="260.7" y="145.6">1N5819</text>
<text x="28.4" y="154.5">+5V</text>
<text x="43.7" y="154.5">+5V</text>
<text x="117.4" y="155.5">U3 XTSD08G</text>
<text x="218.4" y="152">Conn_01x06</text>
<text x="239.7" y="154.5">Conn_01x04</text>
<text x="249.1" y="152">J2</text>
<text x="37.8" y="160.4">D6</text>
<text x="96.1" y="156.3" transform="rotate(-90 96.1 156.3)">R6</text>
<text x="98.7" y="156.3" transform="rotate(-90 98.7 156.3)">R5</text>
<text x="101.2" y="156.3" transform="rotate(-90 101.2 156.3)">R4</text>
<text x="103.7" y="156.3" transform="rotate(-90 103.7 156.3)">R3</text>
<text x="106.3" y="157.5" transform="rotate(-90 106.3 157.5)">R299</text>
<text x="117.7" y="160.5" transform="rotate(-90 117.7 160.5)">VDD</text>
<text x="162.5" y="158.6">R9</text>
<text x="172.2" y="159.1">GND</text>
<text x="31.3" y="165.1" transform="rotate(-90 31.3 165.1)">R799</text>
<text x="32.9" y="166.2">0R</text>
<text x="34.6" y="162.2">WS2812B</text>
<text x="46.6" y="166.6" transform="rotate(-90 46.6 166.6)">VDD</text>
<text x="109.7" y="164.7">SD2</text>
<text x="109.7" y="167.2">SD3/~{CS}</text>
<text x="24.1" y="171.3">D8</text>
<text x="32.3" y="168.5">R11</text>
<text x="40.9" y="168.5">DIN</text>
<text x="45.4" y="168.5">DOUT</text>
<text x="46.6" y="172.5" transform="rotate(-90 46.6 172.5)">VSS</text>
<text x="57.7" y="169">C399</text>
<text x="58.4" y="173.8">0.1uF/X7R</text>
<text x="109.7" y="169.8">CMD/DI</text>
<text x="109.7" y="172.3">CLK</text>
<text x="130.1" y="172.8">C299</text>
<text x="46.2" y="179.7">GND</text>
<text x="109.7" y="174.9">SD0/DO</text>
<text x="109.7" y="177.4">SD1</text>
<text x="130.1" y="177.4">0.1uF/X7R</text>
<text x="117.7" y="181.1" transform="rotate(-90 117.7 181.1)">VSS</text>
<text x="111.2" y="188.1">GND</text>
</g>
<g font-size="1.8" fill="#0000c2">
<text x="69.4" y="19.2">USB-C</text>
<text x="77.2" y="19.2">Connector</text>
<text x="38.4" y="100.5">LDO 3V3</text>
<text x="101.7" y="96.7">I2S</text>
<text x="105.9" y="96.7">Microphone</text>
<text x="197.5" y="133.5">Debug/Flash</text>
<text x="210.9" y="133.5">Test</text>
<text x="215.9" y="133.5">Points</text>
<text x="244.3" y="136">Operational</text>
<text x="256.5" y="136">Power/Signal</text>
<text x="270.5" y="136">Input</text>
<text x="100" y="141.1">SDNAND Flash</text>
<text x="114.9" y="141.1">8GBit</text>
<text x="158.8" y="141.1">Power</text>
<text x="165.6" y="141.1">Indicator</text>
<text x="38.3" y="150">RGB LED</text>
</g>
<g font-size="1.8" fill="#a90000">
<text x="170.1" y="39.1">45</text>
<text x="215.6" y="36.3" transform="rotate(-90 215.6 36.3)">3</text>
<text x="259" y="39.1">39</text>
<text x="259" y="41.7">40</text>
<text x="170.1" y="44.2">19</text>
<text x="170.1" y="46.7">20</text>
<text x="259" y="46.7">24</text>
<text x="170.1" y="51.8">35</text>
<text x="259" y="49.3">23</text>
<text x="170.1" y="54.4">36</text>
<text x="170.1" y="56.9">37</text>
<text x="170.1" y="59.4">38</text>
<text x="259.6" y="54.4">4</text>
<text x="259.6" y="56.9">5</text>
<text x="259.6" y="59.4">6</text>
<text x="259.6" y="62">7</text>
<text x="259.6" y="64.5">8</text>
<text x="259" y="69.6">10</text>
<text x="259.6" y="67.1">9</text>
<text x="259" y="72.1">11</text>
<text x="259" y="74.7">12</text>
<text x="259" y="77.2">13</text>
<text x="259" y="79.8">14</text>
<text x="259" y="82.3">15</text>
<text x="259" y="84.8">16</text>
<text x="259" y="87.4">17</text>
<text x="259" y="89.9">18</text>
<text x="259" y="92.5">21</text>
<text x="259" y="95">22</text>
<text x="170.1" y="97.5">26</text>
<text x="170.1" y="100.1">28</text>
<text x="259" y="97.5">25</text>
<text x="259" y="100.1">34</text>
<text x="170.1" y="102.6">29</text>
<text x="170.1" y="105.2">31</text>
<text x="170.1" y="107.7">32</text>
<text x="259" y="102.6">41</text>
<text x="259" y="105.2">44</text>
<text x="259" y="107.7">27</text>
<text x="98.4" y="110.2">1</text>
<text x="98.4" y="112.8">2</text>
<text x="118.7" y="111.5">9</text>
<text x="170.1" y="110.2">33</text>
<text x="259" y="110.2">30</text>
<text x="34.9" y="119.1">3</text>
<text x="47.6" y="119.1">2</text>
<text x="98.4" y="115.3">3</text>
<text x="98.4" y="117.9">4</text>
<text x="118.7" y="114">8</text>
<text x="118.7" y="116.6">7</text>
<text x="118.7" y="119.1">6</text>
<text x="215.6" y="115" transform="rotate(-90 215.6 115)">1</text>
<text x="98.4" y="120.4">5</text>
<text x="41.7" y="126.4" transform="rotate(-90 41.7 126.4)">1</text>
<text x="212" y="143.3">1</text>
<text x="212" y="145.8">2</text>
<text x="212" y="148.3">3</text>
<text x="256.5" y="148.3">1</text>
<text x="116.6" y="155.6" transform="rotate(-90 116.6 155.6)">8</text>
<text x="212" y="150.9">4</text>
<text x="212" y="153.4">5</text>
<text x="212" y="156">6</text>
<text x="256.5" y="150.9">2</text>
<text x="256.5" y="153.4">3</text>
<text x="256.5" y="156">4</text>
<text x="45.5" y="162" transform="rotate(-90 45.5 162)">1</text>
<text x="38.7" y="167.4">4</text>
<text x="51.4" y="167.4">2</text>
<text x="107.2" y="163.6">1</text>
<text x="107.2" y="166.1">2</text>
<text x="107.2" y="168.7">5</text>
<text x="107.2" y="171.2">3</text>
<text x="107.2" y="173.7">6</text>
<text x="45.5" y="174.7" transform="rotate(-90 45.5 174.7)">3</text>
<text x="107.2" y="176.3">7</text>
<text x="116.6" y="183.6" transform="rotate(-90 116.6 183.6)">4</text>
</g>
<text font-size="1.8" fill="#0f0f0f" x="54.6" y="112.7">VCC_3V3</text>
<text font-size="1.1" fill="#006464" x="170.1" y="149.2">Red</text>
<text font-size="1.1" fill="#840000" x="46.7" y="172.4">RGB</text>
</svg>
